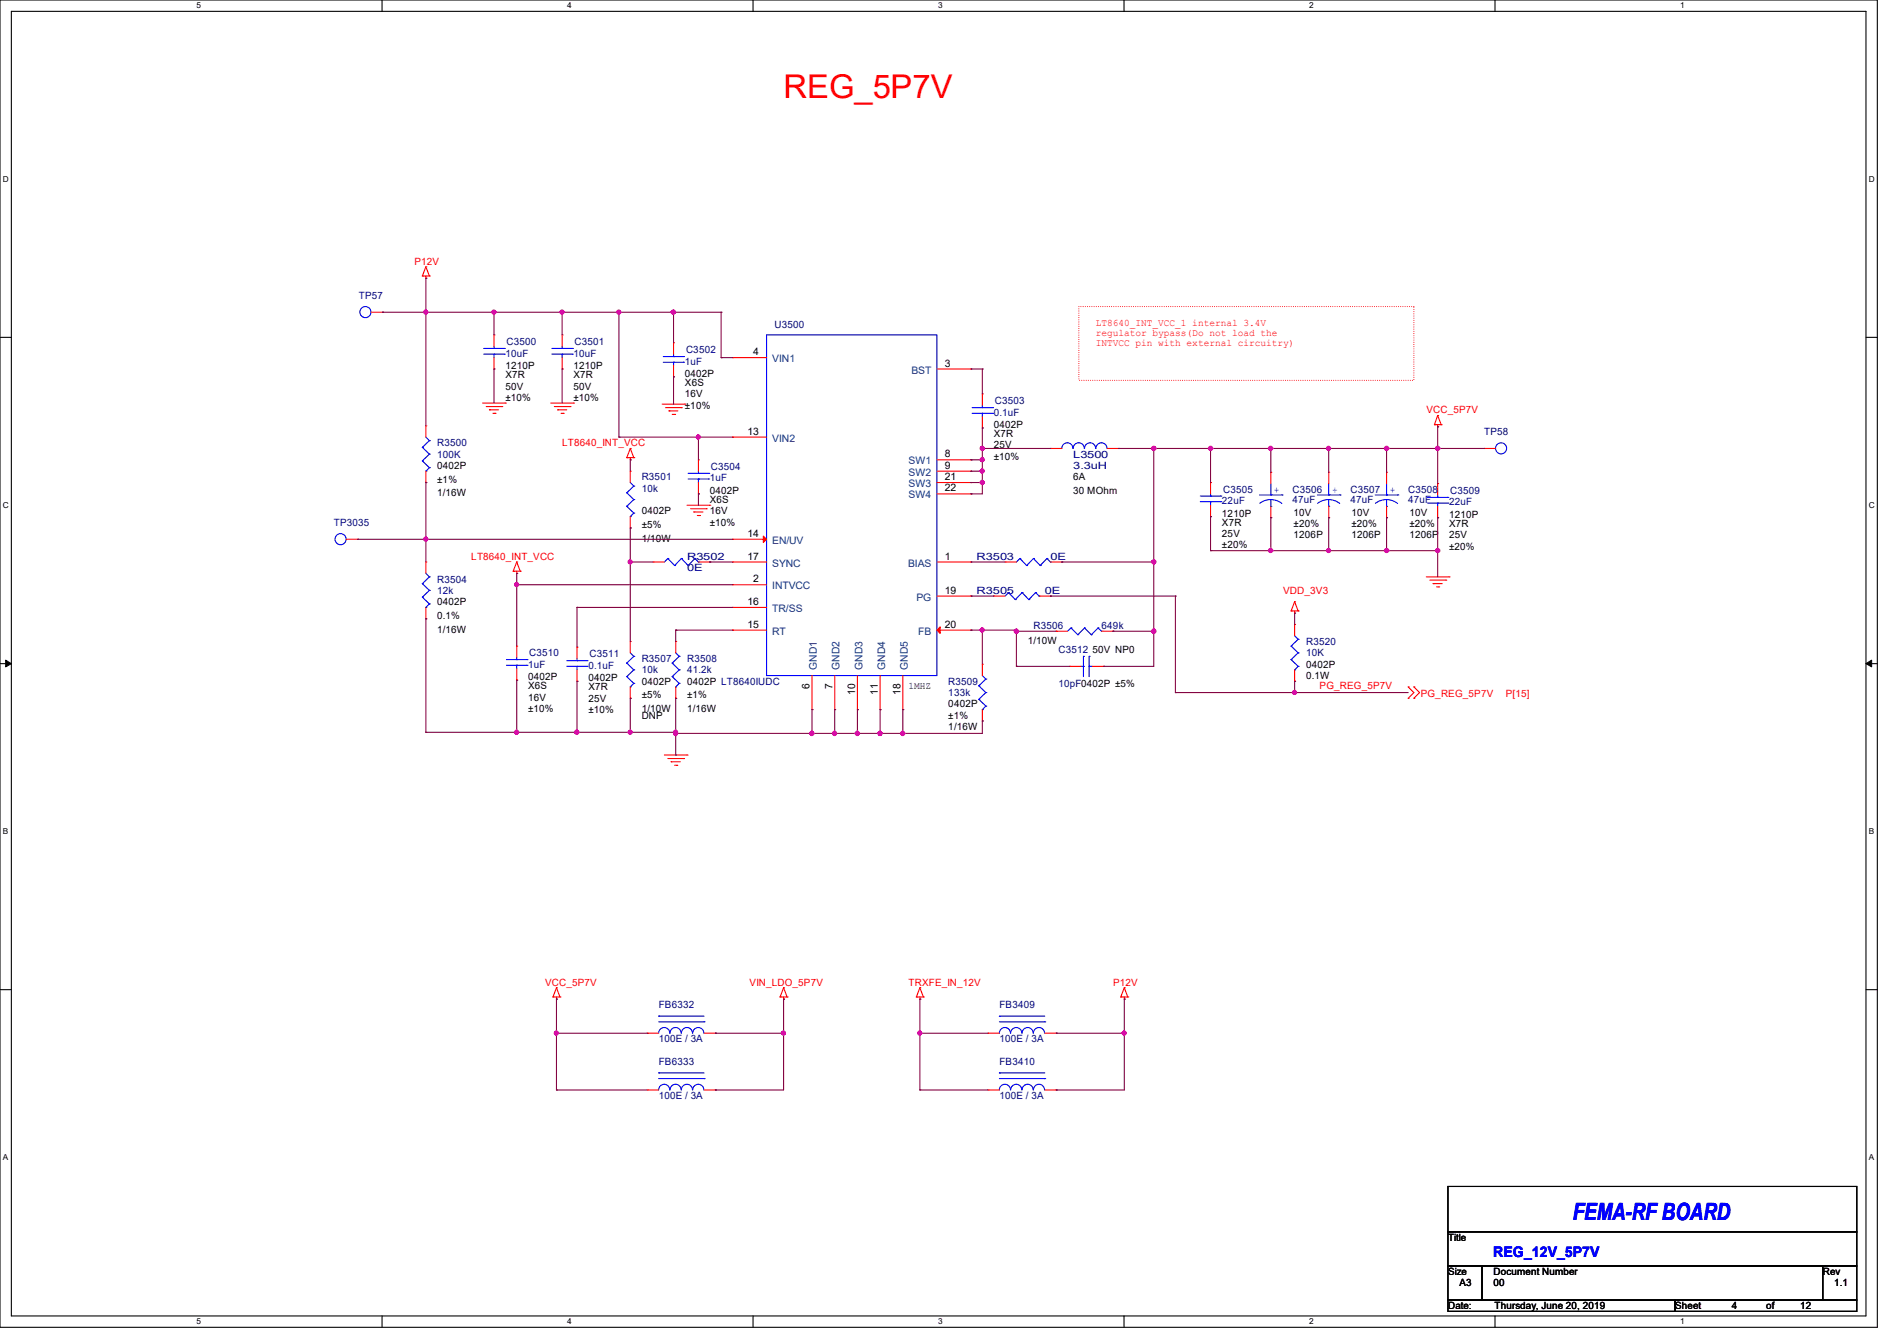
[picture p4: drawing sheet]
<svg xmlns="http://www.w3.org/2000/svg" width="297mm" height="210mm" viewBox="0 0 297 210" stroke-linecap="round" stroke-linejoin="round" font-family="sans-serif">
<path d="M0 0h293.9v207.9h-293.9zM1.8 1.8h290.3v204.3h-290.3z" fill="none" stroke="#000" stroke-width=".17"/>
<g fill="#fff">
<path d="M30.8 .2h.7v1.4h-.7z"/>
<path d="M30.8 206.2h.7v1.4h-.7z"/>
</g>
<path d="M59.8 0v1.8M59.8 206.1v1.8" fill="none" stroke="#000" stroke-width=".17"/>
<g fill="#fff">
<path d="M88.8 .2h.7v1.4h-.7z"/>
<path d="M88.8 206.2h.7v1.4h-.7z"/>
</g>
<path d="M117.9 0v1.8M117.9 206.1v1.8" fill="none" stroke="#000" stroke-width=".17"/>
<g fill="#fff">
<path d="M146.9 .2h.7v1.4h-.7z"/>
<path d="M146.9 206.2h.7v1.4h-.7z"/>
</g>
<path d="M176 0v1.8M176 206.1v1.8" fill="none" stroke="#000" stroke-width=".17"/>
<g fill="#fff">
<path d="M205 .2h.7v1.4h-.7z"/>
<path d="M205 206.2h.7v1.4h-.7z"/>
</g>
<path d="M234.1 0v1.8M234.1 206.1v1.8" fill="none" stroke="#000" stroke-width=".17"/>
<g fill="#fff">
<path d="M263.1 .2h.6v1.4h-.6z"/>
<path d="M263.1 206.2h.6v1.4h-.6z"/>
<path d="M.5 27.3h.9v1.4h-.9z"/>
<path d="M292.6 27.3h.9v1.4h-.9z"/>
<path d="M.5 78.4h.9v1.4h-.9z"/>
<path d="M292.6 78.4h.9v1.4h-.9z"/>
</g>
<path d="M0 52.8h1.8M292.1 52.8h1.8" fill="none" stroke="#000" stroke-width=".17"/>
<g fill="#fff">
<path d="M.5 129.5h.8v1.4h-.8z"/>
<path d="M292.6 129.5h.8v1.4h-.8z"/>
</g>
<path d="M0 103.9h1.8M292.1 103.9h1.8" fill="none" stroke="#000" stroke-width=".17"/>
<path d="M.9 103.4l.9 .5-.9 .5zM292.1 103.9l.9-.5v1z" fill="#000" stroke="#000" stroke-width=".16"/>
<g fill="#fff">
<path d="M.5 180.5h.8v1.4h-.8z"/>
<path d="M292.6 180.5h.8v1.4h-.8z"/>
</g>
<path d="M0 155h1.8M292.1 155h1.8M226.7 185.8h64v7.1h-64zM226.7 192.9h64v5.3h-64zM226.7 198.2h5.3v5.4h-5.3zM232 198.2h53.4v5.4h-53.4zM285.4 198.2h5.3v5.4h-5.3zM226.7 203.6h35.6v1.8h-35.6zM262.3 203.6h28.4v1.8h-28.4z" fill="none" stroke="#000" stroke-width=".17"/>
<path d="M168.9 48h52.5v11.6h-52.5z" fill="none" stroke="#f00" stroke-width=".17" stroke-dasharray="0 .3"/>
<g fill="none" stroke="#f00" stroke-width=".17">
<path d="M58.1 48.9h1.8M59.9 48.9h.1M66.1 43.2h.1M66.1 43.2h1.1M66.7 43.6h.1M66.7 41.8h.1M66.7 43.2v.4M66.7 41.8l-.6 1.4M66.7 41.8l.5 1.4M67.2 43.2h.1M77.3 52.5h.1M77.3 57.8h.1"/>
<path d="M77.3 52.5v1.7M77.3 56v1.8M88 52.5h.1M88 57.8h.1M88 52.5v1.7M88 56v1.8M105.5 53.7h.1M105.5 59h.1M105.5 53.7v1.8M105.5 57.2v1.8M114.7 56h.1M114.7 56h5.3"/>
<path d="M146.7 57.8h5.3M152 57.8h.1M66.7 66.7h.1M66.7 75.6h.1M66.7 66.7v1.8M66.7 73.8v1.8M75.6 63.1h3.5M76.1 63.7h2.5M76.6 64.2h.1M76.6 64.2h1.5M77.2 64.7h.3M77.5 64.7h.1"/>
<path d="M78.6 63.7h.1M79.1 63.1h.1M86.2 63.1h3.6M86.8 63.7h2.4M87.3 64.2h.1M87.3 64.2h1.4M87.8 64.7h.4M88.2 64.7h.1M89.2 63.7h.1M89.8 63.1h.1M98.1 71.7h.1M98.1 71.7h1.1"/>
<path d="M98.7 72h.1M98.7 70.2h.1M98.7 73.8h.1M98.7 71.7v.3M98.7 73.8v1.8M98.7 70.2l-.6 1.5M98.7 70.2l.5 1.5M99.2 71.7h.1M103.7 63.3h3.5M104.2 63.8h2.5M104.7 64.3h.1M104.7 64.3h1.4"/>
<path d="M105.2 64.9h.4M105.6 64.9h.1M106.7 63.8h.1M107.2 63.3h.1M107.6 79.1h3.5M108.1 79.7h2.5M109.3 72h.1M109.3 77.3h.1M109.3 72v1.8M109.3 75.6v1.7M110.6 79.7h.1M111.1 79.1h.1"/>
<path d="M114.7 68.5h.1M114.7 68.5h5.3M146.7 72h5.3M146.7 73.8h5.3M146.7 75.6h5.3M146.7 77.3h5.3M152 72h.1M152 73.8h.1M152 75.6h.1M152 77.3h.1M153.8 61.7h.1M153.8 67h.1"/>
<path d="M153.8 61.7v1.8M153.8 65.2v1.8M164.5 70.2h.1M164.5 70.2h1.7M173.4 70.2h1.7M175.1 70.2h.1M189.5 75.6h.1M189.5 75.6v1.7M189.5 79.1v1.8M199 74h.1M199 74v1.7M199 79.3v1.8"/>
<path d="M208 74h.1M208 74v1.7M208 79.3v1.8M217.1 74h.1M217.1 74v1.7M217.1 79.3v1.8M224.6 66.5h.1M224.6 66.5h1M225.1 66.8h.1M225.1 65.1h.1M225.1 75.7h.1M225.1 66.5v.3"/>
<path d="M225.1 75.7v1.8M225.1 79.3v1.8M225.1 65.1l-.5 1.4M225.1 65.1l.5 1.4M225.6 66.5h.1M232.4 70.2h.1M232.4 70.2h1.7M54.2 84.5h1.8M56 84.5h.1M66.7 88h.1M66.7 96.9h.1M66.7 88v1.8"/>
<path d="M66.7 95.1v1.8M80.3 89.5h.1M80.3 89.5h1.1M80.9 89.8h.1M80.9 88h.1M80.9 89.5v.3M80.9 88l-.6 1.5M80.9 88l.5 1.5M81.4 89.5h.1M98.7 82.7h.1M98.7 80.9v1.8M102.2 88h.1"/>
<path d="M102.2 88h1.8M108.6 80.2h.1M108.6 80.2h1.5M109.2 80.7h.3M109.3 88h1.8M109.5 80.7h.1M111.1 88h.1M114.7 84.5h.1M114.7 88h.1M114.7 91.6h.1M114.7 95.1h.1M114.7 98.7h.1"/>
<path d="M114.7 88h5.3M114.7 84.5h5.3M114.7 91.6h5.3M114.7 95.1h5.3M114.7 98.7h5.3M146.7 88h5.3M146.7 93.3h5.3M146.7 98.7h5.3M152 98.7h.1M152 88h.1M152 93.3h.1M155.6 93.3h.1"/>
<path d="M155.6 93.3h1.8M157.4 88h.1M157.4 88h1.7M162.7 93.3h1.8M164.5 93.3h.1M164.5 88h1.7M165.4 98.8h.1M165.4 98.8h1.7M166.2 88h.1M172.5 98.8h1.7M174.2 98.8h.1M189.5 80.9h.1"/>
<path d="M199 81.1h.1M202.1 95.7h.1M202.1 95.7h1.1M202.7 96h.1M202.7 94.2h.1M202.7 97.8h.1M202.7 95.7v.3M202.7 97.8v1.8M202.7 94.2l-.6 1.5M202.7 94.2l.5 1.5M203.2 95.7h.1M208 81.1h.1"/>
<path d="M217.1 81.1h.1M223.3 90.3h3.6M223.9 90.8h2.5M224.4 91.4h.1M224.4 91.4h1.4M224.9 91.9h.4M225.1 81.1h.1M225.3 91.9h.1M226.4 90.8h.1M226.9 90.3h.1M80.9 101.2h.1M80.9 106.5h.1"/>
<path d="M80.9 101.2v1.8M80.9 104.7v1.8M90.3 101.3h.1M90.3 106.7h.1M90.3 101.3v1.8M90.3 104.9v1.8M98.7 100.5h.1M98.7 109.3h.1M98.7 100.5v1.7M98.7 107.6v1.7M104 118.2h3.6M104.6 118.8h2.4"/>
<path d="M105.1 119.3h.1M105.1 119.3h1.4M105.6 119.8h.4M105.8 100.5h.1M105.8 109.3h.1M105.8 100.5v1.7M105.8 107.6v1.7M106 119.8h.1M107 118.8h.1M107.6 118.2h.1M127.1 111.1h.1M127.1 105.8v5.3"/>
<path d="M130.7 111.1h.1M130.7 105.8v5.3M134.2 111.1h.1M134.2 105.8v5.3M137.8 111.1h.1M137.8 105.8v5.3M141.4 111.1h.1M141.4 105.8v5.3M153.8 104h.1M153.8 112.9h.1M153.8 104v1.8M153.8 111.1v1.8"/>
<path d="M167.5 104.4h.1M167.5 104.4h1.7M171 104.4h1.8M172.8 104.4h.1M202.7 106.7h.1M202.7 104.9v1.8M220.5 107.6h.1M220.5 109.3h.1M220.5 107.6l.9 .9-.9 .8M221.4 107.6h.1M221.4 109.3h.1M221.4 107.6l.8 .9-.8 .8"/>
<path d="M86.6 156.1h.1M86.6 156.1h1.1M87.1 156.5h.1M87.1 154.7h.1M87.1 156.1v.4M87.1 154.7l-.5 1.4M87.1 154.7l.6 1.4M87.7 156.1h.1M122.1 156.1h.1M122.1 156.1h1.1M122.7 156.5h.1M122.7 154.7h.1"/>
<path d="M122.7 156.1v.4M122.7 154.7l-.6 1.4M122.7 154.7l.5 1.4M123.2 156.1h.1M143.5 156.1h.1M143.5 156.1h1.1M144 156.5h.1M144 154.7h.1M144 156.1v.4M144 154.7l-.5 1.4M144 154.7l.6 1.4M144.6 156.1h.1"/>
<path d="M175.5 156.1h.1M175.5 156.1h1.1M176 156.5h.1M176 154.7h.1M176 156.1v.4M176 154.7l-.5 1.4M176 154.7l.6 1.4M176.6 156.1h.1M101.3 170.7h.1M101.3 161.8h.1M101.3 161.8h1.8M101.3 170.7h1.8"/>
<path d="M110.2 161.8h1.8M110.2 170.7h1.8M112 170.7h.1M112 161.8h.1M154.7 161.8h.1M154.7 170.7h.1M154.7 161.8h1.8M154.7 170.7h1.8M163.6 161.8h1.8M163.6 170.7h1.8M165.4 161.8h.1M165.4 170.7h.1"/>
</g>
<g fill="none" stroke="#00f" stroke-width=".17">
<path d="M75.7 55.5h3.3M75.7 54.6h3.3M77.3 54.6h.1M77.3 55.5h.1M77.3 54.2v.4M77.3 55.5v.5M79 55.5h.1M79 54.6h.1M86.4 55.5h3.2M86.4 54.6h3.2M88 54.6h.1M88 55.5h.1"/>
<path d="M88 54.2v.4M88 55.5v.5M89.6 55.5h.1M89.6 54.6h.1M103.8 56.7h3.2M103.8 55.8h3.2M105.5 55.8h.1M105.5 56.7h.1M105.5 55.5v.3M105.5 56.7v.5M107 56.7h.1M107 55.8h.1"/>
<path d="M120 52.5h26.7v53.3h-26.7zM66.1 70.1h.1M66.1 72.2h.1M66.1 70.1l1.1 1M66.1 72.2l1.1 1M66.7 73.8h.1M66.7 68.5l.5 .5M67.2 69h.1M67.2 71.1h.1M67.2 73.2h.1M67.2 69l-1.1 1.1M67.2 71.1l-1.1 1.1"/>
<path d="M67.2 73.2l-.5 .6M98.1 77.2h.1M98.1 79.3h.1M98.1 77.2l1.1 1M98.1 79.3l1.1 1M98.7 75.6l.5 .5M99.2 76.1h.1M99.2 78.2h.1M99.2 76.1l-1.1 1.1M99.2 78.2l-1.1 1.1M107.7 75h3.3M107.7 74.1h3.3"/>
<path d="M109.3 74.1h.1M109.3 75h.1M109.3 73.8v.3M109.3 75v.6M111 75h.1M111 74.1h.1M152.2 64.7h3.2M152.2 63.8h3.2M153.8 63.8h.1M153.8 64.7h.1M153.8 63.5v.3M153.8 64.7v.5"/>
<path d="M155.4 64.7h.1M155.4 63.8h.1M166.2 70.2a.87 .87 0 0 1 .9-.9 .87 .87 0 0 1 .9 .9M168 70.2a.87 .87 0 0 1 .9-.9 .87 .87 0 0 1 .9 .9M169.8 70.2a.87 .87 0 0 1 .9-.9 .87 .87 0 0 1 .8 .9M171.6 70.2a.87 .87 0 0 1 .8-.9 .87 .87 0 0 1 .9 .9M187.9 78.6h3.2M187.9 77.7h3.2M189.5 77.7h.1M189.5 78.6h.1M189.5 77.3v.4M189.5 78.6v.5"/>
<path d="M191.1 78.6h.1M191.1 77.7h.1M197.2 77.5h3.5M199 79.3h.1M199 77.5h.1M199 78.2l1.1 .3 .6 .3M199 78.2l-.8 .1-1 .5M199 75.7v1.8M199 78.2v1.1M200.7 77.5h.1M206.2 77.5h3.6M208 79.3h.1"/>
<path d="M208 77.5h.1M208 78.2l1.1 .3 .7 .3M208 78.2l-.7 .1-1 .5M208 75.7v1.8M208 78.2v1.1M209.8 77.5h.1M215.3 77.5h3.6M217.1 79.3h.1M217.1 77.5h.1M217.1 78.2l1.1 .3 .6 .3M217.1 78.2l-.8 .1-1 .5M217.1 75.7v1.8"/>
<path d="M217.1 78.2v1.1M218.9 77.5h.1M223.5 78.8h3.2M223.5 77.9h3.2M225.1 77.9h.1M225.1 78.8h.1M225.1 77.5v.4M225.1 78.8v.5M226.7 78.8h.1M226.7 77.9h.1M66.1 91.4h.1M66.1 93.5h.1"/>
<path d="M66.1 91.4l1.1 1.1M66.1 93.5l1.1 1.1M66.7 95.1h.1M66.7 89.8l.5 .5M67.2 90.3h.1M67.2 92.5h.1M67.2 94.6h.1M67.2 90.3l-1.1 1.1M67.2 92.5l-1.1 1M67.2 94.6l-.5 .5M98.7 80.9h.1M99.2 80.3h.1"/>
<path d="M99.2 80.3l-.5 .6M104.6 87.5h.1M104.6 87.5l-.6 .5M104.6 87.5l1 1.1M105.6 88.6h.1M106.7 87.5h.1M106.7 87.5l-1.1 1.1M106.7 87.5l1 1.1M107.7 88.6h.1M108.8 87.5h.1M108.8 87.5l-1.1 1.1M108.8 87.5l.5 .5"/>
<path d="M109.3 88h.1M157.9 92.8h.1M157.9 92.8l-.5 .5M157.9 92.8l1.1 1.1M159 93.9h.1M159.7 87.5h.1M159.7 87.5l-.6 .5M159.7 87.5l1 1.1M160 92.8h.1M160 92.8l-1 1.1M160 92.8l1.1 1.1M160.7 88.6h.1"/>
<path d="M161.1 93.9h.1M161.8 87.5h.1M161.8 87.5l-1.1 1.1M161.8 87.5l1.1 1.1M162.1 92.8h.1M162.1 92.8l-1 1.1M162.1 92.8l.6 .5M162.7 93.3h.1M162.9 88.6h.1M163.9 87.5h.1M163.9 87.5l-1 1.1M163.9 87.5l.6 .5"/>
<path d="M164.5 88h.1M167.7 98.3h.1M167.7 98.3l1 1.1M167.7 98.3l-.6 .5M168.7 99.4h.1M169.8 98.3h.1M169.8 98.3l-1.1 1.1M169.8 98.3l1.1 1.1M170.9 99.4h.1M171.9 98.3h.1M171.9 98.3l-1 1.1M171.9 98.3l.6 .5"/>
<path d="M172.5 98.8h.1M202.7 99.6l.5 .5M79.3 104.2h3.2M79.3 103.3h3.2M80.9 103.3h.1M80.9 104.2h.1M80.9 103v.3M80.9 104.2v.5M82.5 104.2h.1M82.5 103.3h.1M88.7 104.4h3.2M88.7 103.5h3.2"/>
<path d="M90.3 103.5h.1M90.3 104.4h.1M90.3 103.1v.4M90.3 104.4v.5M91.9 104.4h.1M91.9 103.5h.1M98.1 103.8h.1M98.1 106h.1M98.1 103.8l1.1 1.1M98.1 106l1.1 1M98.7 107.6h.1M98.7 102.2l.5 .6"/>
<path d="M99.2 102.8h.1M99.2 104.9h.1M99.2 107h.1M99.2 102.8l-1.1 1M99.2 104.9l-1.1 1.1M99.2 107l-.5 .6M105.2 103.8h.1M105.2 106h.1M105.2 103.8l1.1 1.1M105.2 106l1.1 1M105.8 107.6h.1M105.8 102.2l.5 .6"/>
<path d="M106.3 102.8h.1M106.3 104.9h.1M106.3 107h.1M106.3 102.8l-1.1 1M106.3 104.9l-1.1 1.1M106.3 107l-.5 .6M153.2 107.4h.1M153.2 109.5h.1M153.2 107.4l1.1 1.1M153.2 109.5l1.1 1.1M153.8 111.1h.1M153.8 105.8l.5 .5"/>
<path d="M154.3 106.3h.1M154.3 108.5h.1M154.3 110.6h.1M154.3 106.3l-1.1 1.1M154.3 108.5l-1.1 1M154.3 110.6l-.5 .5M169.2 104.4h.4M169.6 104.4h.1M169.6 102.8h.1M169.6 102.8v3.2M170.5 102.8h.1M170.5 104.4h.1"/>
<path d="M170.5 104.4h.5M170.5 102.8v3.2M202.1 103.3h.1M202.1 101.2h.1M202.1 103.3l1.1 1.1M202.1 101.2l1.1 1M202.7 104.9h.1M203.2 104.4h.1M203.2 102.2h.1M203.2 100.1h.1M203.2 104.4l-.5 .5M203.2 102.2l-1.1 1.1"/>
<path d="M203.2 100.1l-1.1 1.1M103.1 159.1h.1M103.1 159.1h7.1M156.5 159.1h.1M156.5 159.1h7.1M103.1 170.7a.87 .87 0 0 1 .9-.9 .87 .87 0 0 1 .9 .9M103.1 168h.1M103.1 161.8a.87 .87 0 0 1 .9-.9 .87 .87 0 0 1 .9 .9M103.1 160h7.1M103.1 168.9h7.1M103.1 168h7.1M104.9 170.7a.87 .87 0 0 1 .9-.9 .87 .87 0 0 1 .8 .9"/>
<path d="M104.9 161.8a.87 .87 0 0 1 .9-.9 .87 .87 0 0 1 .8 .9M106.7 170.7a.87 .87 0 0 1 .8-.9 .87 .87 0 0 1 .9 .9M106.7 161.8a.87 .87 0 0 1 .8-.9 .87 .87 0 0 1 .9 .9M108.5 170.7a.87 .87 0 0 1 .8-.9 .87 .87 0 0 1 .9 .9M108.5 161.8a.87 .87 0 0 1 .8-.9 .87 .87 0 0 1 .9 .9M110.2 168.9h.1M110.2 160h.1M156.5 161.8a.87 .87 0 0 1 .8-.9 .87 .87 0 0 1 .9 .9M156.5 170.7a.87 .87 0 0 1 .8-.9 .87 .87 0 0 1 .9 .9M156.5 168h.1M156.5 160h7.1M156.5 168.9h7.1"/>
<path d="M156.5 168h7.1M158.2 161.8a.87 .87 0 0 1 .9-.9 .87 .87 0 0 1 .9 .9M158.2 170.7a.87 .87 0 0 1 .9-.9 .87 .87 0 0 1 .9 .9M160 161.8a.87 .87 0 0 1 .9-.9 .87 .87 0 0 1 .9 .9M160 170.7a.87 .87 0 0 1 .9-.9 .87 .87 0 0 1 .9 .9M161.8 161.8a.87 .87 0 0 1 .9-.9 .87 .87 0 0 1 .8 .9M161.8 170.7a.87 .87 0 0 1 .9-.9 .87 .87 0 0 1 .8 .9M163.6 160h.1M163.6 168.9h.1"/>
<circle cx="57.2" cy="48.9" r=".87"/>
<circle cx="235" cy="70.2" r=".87"/>
<circle cx="53.3" cy="84.4" r=".87"/>
</g>
<g fill="#f00" stroke="#f00" stroke-width=".17">
<path d="M119.5 83.9l.5 .6-.5 .5z"/>
<path d="M147.2 98.2v1l-.5-.5z"/>
</g>
<g fill="none" stroke="#800040" stroke-width=".17">
<path d="M59.9 48.9h.1M59.9 48.9h53M66.7 43.6h.1M66.7 48.9h.1M66.7 43.6v23.1M77.3 48.9h.1M77.3 57.8h.1M77.3 48.9v3.6M77.3 57.8v5.3M88 57.8h.1M88 48.9h.1M88 48.9v3.6"/>
<path d="M88 57.8v5.3M96.9 48.9h.1M96.9 48.9v19.6M105.5 59h.1M105.5 48.9h.1M105.5 48.9v4.8M105.5 59v4.3M112.9 48.9h.1M112.9 56h.1M112.9 48.9v7.1M112.9 56h1.8M152 57.8h.1"/>
<path d="M152 57.8h1.8M153.8 57.8h.1M153.8 57.8v3.9M66.7 75.6h.1M66.7 75.6v12.4M96.9 68.5h.1M96.9 68.5h17.8M98.7 72h.1M98.7 72v1.8M109.3 77.3h.1M109.3 68.5h.1M109.3 68.5v3.5"/>
<path d="M109.3 77.3v1.8M152 77.3h.1M152 72h.1M152 73.8h.1M152 75.6h.1M152 72h1.8M152 73.8h1.8M152 75.6h1.8M153.8 70.2h.1M153.8 72h.1M153.8 73.8h.1M153.8 75.6h.1"/>
<path d="M153.8 67h.1M153.8 67v10.3h-1.8M153.8 70.2h10.7M175.1 70.2h.1M175.1 70.2h57.3M180.6 70.2h.1M180.6 70.2v34.2h-7.8M189.5 70.2h.1M189.5 70.2v5.4M199 70.2h.1M199 70.2v3.8M208 70.2h.1"/>
<path d="M208 70.2v3.8M217.1 70.2h.1M217.1 70.2v3.8M225.1 70.2h.1M225.1 66.8h.1M225.1 66.8v8.9M56 84.5h.1M56 84.5h58.7M66.7 96.9h.1M66.7 84.5h.1M66.7 96.9v17.8M80.9 91.6h.1"/>
<path d="M80.9 89.8h.1M80.9 91.6h33.8M80.9 89.8v11.4M90.3 95.1h.1M90.3 95.1v6.2M90.3 95.1h24.4M98.7 82.7h.1M98.7 88h.1M98.7 88h3.5M98.7 82.7v17.8M105.8 98.7h.1M105.8 98.7v1.8"/>
<path d="M105.8 98.7h8.9M111.1 88h.1M111.1 88h3.6M152 88h.1M152 93.3h.1M152 98.7h.1M152 93.3h3.6M152 98.7h7.1M152 88h5.4M153.8 98.7h.1M153.8 98.7v5.3M159.1 98.8h.1"/>
<path d="M159.1 98.7h.1M159.1 98.8h6.3M159.1 98.7v5.7M164.5 93.3h.1M164.5 93.3h19.5M166.2 88h.1M166.2 88h14.4M174.2 98.8h.1M174.2 98.8h6.4M180.6 88h.1M180.6 98.8h.1M184 93.3h.1"/>
<path d="M184 93.3v15.2M189.5 80.9h.1M189.5 86.2h.1M189.5 80.9v5.3M189.5 86.2h35.6M199 81.1h.1M199 86.2h.1M199 81.1v5.1M202.7 96h.1M202.7 96v1.8M208 81.1h.1M208 86.2h.1"/>
<path d="M208 81.1v5.1M217.1 81.1h.1M217.1 86.2h.1M217.1 81.1v5.1M225.1 81.1h.1M225.1 86.2h.1M225.1 81.1v9.2M66.7 114.7h.1M66.7 114.7h39.1M80.9 106.5h.1M80.9 114.7h.1M80.9 106.5v8.2"/>
<path d="M90.3 106.7h.1M90.3 114.7h.1M90.3 106.7v8M98.7 114.7h.1M98.7 109.3h.1M98.7 109.3v5.4M105.8 114.9h.1M105.8 109.3h.1M105.8 118.2h.1M105.8 109.3v8.9M127.1 114.9h.1M127.1 111.1h.1"/>
<path d="M127.1 111.1v3.8M130.7 111.1h.1M130.7 114.9h.1M130.7 111.1v3.8M134.2 111.1h.1M134.2 114.9h.1M134.2 111.1v3.8M137.8 111.1h.1M137.8 114.9h.1M137.8 111.1v3.8M141.4 111.1h.1M141.4 114.9h.1"/>
<path d="M141.4 111.1v3.8M153.8 112.9h.1M153.8 112.9v2h-48M159.1 104.4h.1M159.1 104.4h8.4M172.8 104.4h.1M184 108.5h.1M184 108.5h36.5M202.7 106.7h.1M202.7 108.5h.1M202.7 106.7v1.8M87.1 156.5h.1"/>
<path d="M87.1 156.5v14.2M122.7 156.5h.1M122.7 156.5v14.2h-10.7M144 156.5h.1M144 156.5v14.2M176 156.5h.1M176 156.5v14.2h-10.6M87.1 161.8h.1M87.1 170.7h.1M87.1 170.7h14.2M87.1 161.8h14.2M112 161.8h.1"/>
<path d="M112 170.7h.1M112 161.8h10.7M122.7 161.8h.1M144 161.8h.1M144 170.7h.1M144 170.7h10.7M144 161.8h10.7M165.4 170.7h.1M165.4 161.8h.1M165.4 161.8h10.6M176 161.8h.1"/>
</g>
<g fill="#f0f" stroke="#f0f" stroke-width=".17">
<circle cx="202.7" cy="108.4" r=".32"/>
<circle cx="105.8" cy="114.9" r=".33"/>
<circle cx="127.1" cy="114.9" r=".33"/>
<circle cx="137.8" cy="114.9" r=".33"/>
<circle cx="134.2" cy="114.9" r=".33"/>
<circle cx="130.7" cy="114.9" r=".33"/>
<circle cx="105.4" cy="48.9" r=".33"/>
<circle cx="109.3" cy="68.4" r=".32"/>
<circle cx="96.9" cy="48.9" r=".32"/>
<circle cx="88" cy="48.9" r=".32"/>
<circle cx="77.3" cy="48.9" r=".32"/>
<circle cx="66.7" cy="48.9" r=".32"/>
<circle cx="66.7" cy="84.4" r=".32"/>
<circle cx="80.9" cy="91.5" r=".32"/>
<circle cx="80.9" cy="114.7" r=".32"/>
<circle cx="105.8" cy="114.7" r=".32"/>
<circle cx="98.7" cy="114.7" r=".32"/>
<circle cx="90.3" cy="114.7" r=".33"/>
<circle cx="153.8" cy="72" r=".32"/>
<circle cx="153.8" cy="70.2" r=".32"/>
<circle cx="153.8" cy="73.8" r=".32"/>
<circle cx="153.8" cy="75.5" r=".32"/>
<circle cx="180.6" cy="98.8" r=".34"/>
<circle cx="153.8" cy="98.7" r=".32"/>
<circle cx="225.1" cy="70.2" r=".33"/>
<circle cx="217.1" cy="70.2" r=".33"/>
<circle cx="208" cy="70.2" r=".32"/>
<circle cx="198.9" cy="70.2" r=".33"/>
<circle cx="208" cy="86.2" r=".32"/>
<circle cx="198.9" cy="86.2" r=".33"/>
<circle cx="225.1" cy="86.2" r=".33"/>
<circle cx="217.1" cy="86.2" r=".33"/>
<circle cx="98.7" cy="88" r=".32"/>
<circle cx="180.6" cy="88" r=".33"/>
<circle cx="189.5" cy="70.2" r=".33"/>
<circle cx="180.6" cy="70.2" r=".33"/>
<circle cx="176" cy="161.8" r=".32"/>
<circle cx="144" cy="161.8" r=".32"/>
<circle cx="87.1" cy="161.8" r=".32"/>
<circle cx="122.7" cy="161.8" r=".32"/>
<circle cx="159.1" cy="98.8" r=".33"/>
<circle cx="141.3" cy="114.9" r=".33"/>
</g>
<text font-size="5.1" fill="#f00" x="122.7" y="15.3">REG_5P7V</text>
<text font-size="3.7" fill="#00f" x="246.3" y="191">FEMA-RF BOARD</text>
<text font-size="2.3" fill="#00f" x="233.8" y="196.8">REG_12V_5P7V</text>
<g font-size="1.6" fill="#f00">
<text x="64.9" y="41.4">P12V</text>
<text x="171.6" y="51">LT8640_INT_VCC_1 internal 3.4V</text>
<text x="171.6" y="52.6">regulator bypass(Do not load the</text>
<text x="171.6" y="54.1">INTVCC pin with external circuitry)</text>
<text x="223.3" y="64.7">VCC_5P7V</text>
<text x="88" y="69.9">LT8640_INT_VCC</text>
<text x="73.8" y="87.7">LT8640_INT_VCC</text>
<text x="200.9" y="93">VDD_3V3</text>
<text x="206.6" y="107.9">PG_REG_5P7V</text>
<text x="222.4" y="109.2">PG_REG_5P7V</text>
<text x="235.8" y="109.2">P[15]</text>
<text x="85.3" y="154.3">VCC_5P7V</text>
<text x="117.4" y="154.3">VIN_LDO_5P7V</text>
<text x="142.2" y="154.3">TRXFE_IN_12V</text>
<text x="174.3" y="154.3">P12V</text>
</g>
<g font-size="1.6" fill="#000080">
<text x="56.2" y="46.8">TP57</text>
<text x="121.3" y="51.4">U3500</text>
<text x="79.1" y="55.8">10uF</text>
<text x="79.3" y="54.1">C3500</text>
<text x="89.8" y="55.8">10uF</text>
<text x="90" y="54.1">C3501</text>
<text x="107.2" y="57.1">1uF</text>
<text x="107.4" y="55.3">C3502</text>
<text x="155.6" y="65.1">0.1uF</text>
<text x="155.8" y="63.3">C3503</text>
<text x="68.5" y="69.9">R3500</text>
<text x="68.5" y="71.7">100K</text>
<text x="168" y="71.7">L3500</text>
<text x="232.4" y="68.1">TP58</text>
<text x="100.5" y="75.2">R3501</text>
<text x="100.5" y="77">10k</text>
<text x="111.1" y="75.4">1uF</text>
<text x="111.3" y="73.6">C3504</text>
<text x="168" y="73.4">3.3uH</text>
<text x="191.5" y="77.2">C3505</text>
<text x="202.4" y="77.2">C3506</text>
<text x="211.4" y="77.2">C3507</text>
<text x="220.5" y="77.2">C3508</text>
<text x="227" y="77.3">C3509</text>
<text x="52.3" y="82.3">TP3035</text>
<text x="191.3" y="79">22uF</text>
<text x="202.4" y="78.8">47uF</text>
<text x="211.4" y="78.8">47uF</text>
<text x="220.5" y="78.8">47uF</text>
<text x="226.9" y="79.1">22uF</text>
<text x="107.6" y="87.7">R3502</text>
<text x="107.6" y="89.5">0E</text>
<text x="152.9" y="87.7">R3503</text>
<text x="164.5" y="87.7">0E</text>
<text x="68.5" y="91.2">R3504</text>
<text x="68.5" y="93">12k</text>
<text x="152.9" y="93">R3505</text>
<text x="163.6" y="93">0E</text>
<text x="161.8" y="98.5">R3506</text>
<text x="172.5" y="98.5">649k</text>
<text x="204.5" y="101">R3520</text>
<text x="82.7" y="104.6">1uF</text>
<text x="82.9" y="102.8">C3510</text>
<text x="92.1" y="104.7">0.1uF</text>
<text x="92.3" y="103">C3511</text>
<text x="100.5" y="103.7">R3507</text>
<text x="100.5" y="105.5">10k</text>
<text x="107.6" y="103.7">R3508</text>
<text x="107.6" y="105.5">41.2k</text>
<text x="148.5" y="107.2">R3509</text>
<text x="165.7" y="102.2">C3512</text>
<text x="165.7" y="107.6">10pF0402P ±5%</text>
<text x="204.5" y="102.8">10K</text>
<text x="148.5" y="109">133k</text>
<text x="103.1" y="157.9">FB6332</text>
<text x="156.5" y="157.9">FB3409</text>
<text x="103.1" y="166.8">FB6333</text>
<text x="103.1" y="163.2">100E / 3A</text>
<text x="156.5" y="163.2">100E / 3A</text>
<text x="156.5" y="166.8">FB3410</text>
<text x="103.1" y="172.1">100E / 3A</text>
<text x="156.5" y="172.1">100E / 3A</text>
</g>
<g font-size="1.6">
<text x="79.1" y="57.8">1210P</text>
<text x="79.1" y="59.2">X7R</text>
<text x="89.8" y="57.8">1210P</text>
<text x="89.8" y="59.2">X7R</text>
<text x="107.2" y="59.1">0402P</text>
<text x="117.9" y="55.6">4</text>
<text x="147.9" y="57.4">3</text>
<text x="79.1" y="61">50V</text>
<text x="79.1" y="62.8">±10%</text>
<text x="89.8" y="61">50V</text>
<text x="89.8" y="62.8">±10%</text>
<text x="107.2" y="62.2">16V</text>
<text x="107.2" y="60.5">X6S</text>
<text x="107.2" y="64">±10%</text>
<text x="117" y="68.1">13</text>
<text x="147.9" y="71.6">8</text>
<text x="155.6" y="67.1">0402P</text>
<text x="155.6" y="70.2">25V</text>
<text x="155.6" y="68.5">X7R</text>
<text x="68.5" y="73.4">0402P</text>
<text x="68.5" y="75.6">±1%</text>
<text x="68.5" y="77.7">1/16W</text>
<text x="111.1" y="77.3">0402P</text>
<text x="147.9" y="73.4">9</text>
<text x="147.9" y="75.2">21</text>
<text x="147.9" y="77">22</text>
<text x="155.6" y="72">±10%</text>
<text x="168" y="75.2">6A</text>
<text x="168" y="77.3">30 MOhm</text>
<text x="100.5" y="80.6">0402P</text>
<text x="100.5" y="82.7">±5%</text>
<text x="111.1" y="80.6">16V</text>
<text x="111.1" y="78.8">X6S</text>
<text x="111.1" y="82.3">±10%</text>
<text x="191.3" y="80.9">1210P</text>
<text x="191.3" y="82.3">X7R</text>
<text x="202.5" y="80.7">10V</text>
<text x="202.5" y="82.5">±20%</text>
<text x="211.6" y="80.7">10V</text>
<text x="211.6" y="82.5">±20%</text>
<text x="220.7" y="80.7">10V</text>
<text x="220.7" y="82.5">±20%</text>
<text x="226.9" y="81.1">1210P</text>
<text x="226.9" y="82.5">X7R</text>
<text x="100.5" y="84.8">1/10W</text>
<text x="117" y="84.1">14</text>
<text x="117" y="87.6">17</text>
<text x="147.9" y="87.6">1</text>
<text x="191.3" y="84.1">25V</text>
<text x="191.3" y="85.9">±20%</text>
<text x="202.5" y="84.3">1206P</text>
<text x="211.6" y="84.3">1206P</text>
<text x="220.7" y="84.3">1206P</text>
<text x="226.9" y="84.3">25V</text>
<text x="226.9" y="86.1">±20%</text>
<text x="68.5" y="94.8">0402P</text>
<text x="117" y="94.7">16</text>
<text x="117.9" y="91.2">2</text>
<text x="147.9" y="93">19</text>
<text x="68.5" y="96.9">0.1%</text>
<text x="68.5" y="99.1">1/16W</text>
<text x="117" y="98.3">15</text>
<text x="147.9" y="98.3">20</text>
<text x="160.9" y="100.8">1/10W</text>
<text x="82.7" y="106.5">0402P</text>
<text x="82.7" y="108">X6S</text>
<text x="92.1" y="106.7">0402P</text>
<text x="100.5" y="107.2">0402P</text>
<text x="107.6" y="107.2">0402P LT8640IUDC</text>
<text x="126.8" y="107.9" transform="rotate(-90 126.8 107.9)">6</text>
<text x="130.3" y="107.9" transform="rotate(-90 130.3 107.9)">7</text>
<text x="142.2" y="107.9">1MHZ</text>
<text x="171" y="102.2">50V NP0</text>
<text x="204.5" y="104.6">0402P</text>
<text x="204.5" y="106.3">0.1W</text>
<text x="82.7" y="109.7">16V</text>
<text x="82.7" y="111.5">±10%</text>
<text x="92.1" y="109.9">25V</text>
<text x="92.1" y="108.1">X7R</text>
<text x="92.1" y="111.7">±10%</text>
<text x="100.5" y="109.3">±5%</text>
<text x="100.5" y="111.5">1/10W</text>
<text x="100.5" y="112.6">DNP</text>
<text x="107.6" y="109.3">±1%</text>
<text x="107.6" y="111.5">1/16W</text>
<text x="133.9" y="108.8" transform="rotate(-90 133.9 108.8)">10</text>
<text x="137.4" y="108.8" transform="rotate(-90 137.4 108.8)">11</text>
<text x="141" y="108.8" transform="rotate(-90 141 108.8)">18</text>
<text x="148.5" y="110.8">0402P</text>
<text x="148.5" y="112.6">±1%</text>
<text x="148.5" y="114.3">1/16W</text>
<text x="226.7" y="194.4">Title</text>
<text x="226.7" y="199.7">Size</text>
<text x="228.5" y="201.5">A3</text>
<text x="233.8" y="199.7">Document Number</text>
<text x="233.8" y="201.5">00</text>
<text x="285.4" y="199.7">Rev</text>
<text x="287.2" y="201.5">1.1</text>
<text x="226.7" y="205">Date:</text>
<text x="234" y="205">Thursday, June 20, 2019</text>
<text x="262.3" y="205">Sheet</text>
<text x="271.2" y="205">4</text>
<text x="276.5" y="205">of</text>
<text x="281.8" y="205">12</text>
</g>
<g font-size="1.6" fill="#004080">
<text x="120.9" y="56.7">VIN1</text>
<text x="142.7" y="58.5">BST</text>
<text x="120.9" y="69.2">VIN2</text>
<text x="142.3" y="72.7">SW1</text>
<text x="142.3" y="74.5">SW2</text>
<text x="142.3" y="76.3">SW3</text>
<text x="142.3" y="78.1">SW4</text>
<text x="120.9" y="85.2">EN/UV</text>
<text x="120.9" y="88.7">SYNC</text>
<text x="142.2" y="88.7">BIAS</text>
<text x="120.9" y="92.3">INTVCC</text>
<text x="120.9" y="95.8">TR/SS</text>
<text x="143.5" y="94.1">PG</text>
<text x="120.9" y="99.4">RT</text>
<text x="143.8" y="99.4">FB</text>
<text x="127.9" y="104.9" transform="rotate(-90 127.9 104.9)">GND1</text>
<text x="131.5" y="104.9" transform="rotate(-90 131.5 104.9)">GND2</text>
<text x="135" y="104.9" transform="rotate(-90 135 104.9)">GND3</text>
<text x="138.6" y="104.9" transform="rotate(-90 138.6 104.9)">GND4</text>
<text x="142.1" y="104.9" transform="rotate(-90 142.1 104.9)">GND5</text>
</g>
<g font-size="1.6" fill="#00f">
<text x="199.5" y="77.1">+</text>
<text x="208.6" y="77.1">+</text>
<text x="217.6" y="77.1">+</text>
</g>
<g font-size="1.3">
<text x="30.8" y="1.3">5</text>
<text x="88.8" y="1.3">4</text>
<text x="146.9" y="1.3">3</text>
<text x="205" y="1.3">2</text>
<text x="263.1" y="1.3">1</text>
<text x=".5" y="28.4">D</text>
<text x="292.6" y="28.4">D</text>
<text x=".5" y="79.5">C</text>
<text x="292.6" y="79.5">C</text>
<text x=".5" y="130.6">B</text>
<text x="292.6" y="130.6">B</text>
<text x=".5" y="181.7">A</text>
<text x="292.6" y="181.7">A</text>
<text x="30.8" y="207.4">5</text>
<text x="88.8" y="207.4">4</text>
<text x="146.9" y="207.4">3</text>
<text x="205" y="207.4">2</text>
<text x="263.1" y="207.4">1</text>
</g>
</svg>
